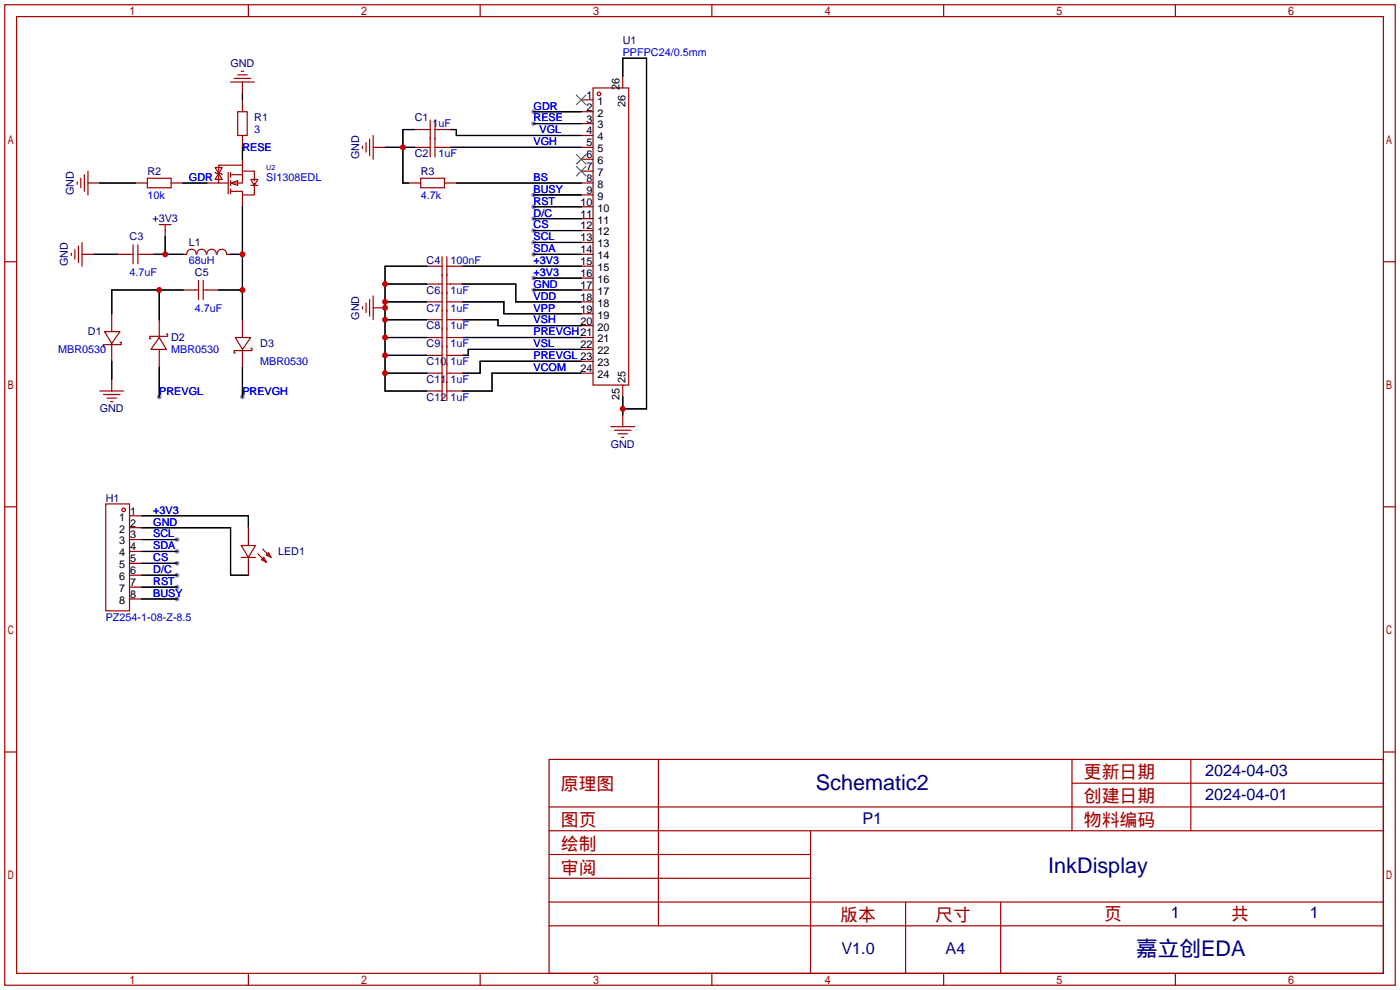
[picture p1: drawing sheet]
<svg xmlns="http://www.w3.org/2000/svg" width="299mm" height="212mm" viewBox="0 0 299 212" stroke-linecap="round" stroke-linejoin="round" font-family="sans-serif">
<g fill="#999">
<circle cx="37.8" cy="115.3" r=".51"/>
<circle cx="37.8" cy="117.9" r=".51"/>
<circle cx="37.8" cy="120.4" r=".51"/>
<circle cx="37.8" cy="122.9" r=".51"/>
<circle cx="37.8" cy="125.5" r=".51"/>
<circle cx="37.8" cy="128" r=".51"/>
<circle cx="34" cy="84.8" r=".51"/>
<circle cx="51.8" cy="84.8" r=".51"/>
<circle cx="114" cy="23.9" r=".51"/>
<circle cx="114" cy="26.4" r=".51"/>
<circle cx="114" cy="41.7" r=".51"/>
<circle cx="114" cy="44.2" r=".51"/>
<circle cx="114" cy="46.7" r=".51"/>
<circle cx="114" cy="49.3" r=".51"/>
<circle cx="114" cy="51.8" r=".51"/>
<circle cx="114" cy="54.4" r=".51"/>
<circle cx="114" cy="59.4" r=".51"/>
<circle cx="114" cy="62" r=".51"/>
</g>
<g fill="none" stroke="#a10000" stroke-width=".25">
<path d="M1 1h297.2v209.6h-297.2zM3.6 3.6h292.1v204.4h-292.1zM49.3 17.5h5.1M50 16.8h3.6M50.8 16h2M51.6 15.2h.5M53.1 1v2.6M102.6 1v2.6M126.7 18.8h7.7v63.5h-7.7zM152.1 1v2.6M201.7 1v2.6M251.2 1v2.6"/>
<path d="M16.5 38.9v.5M17.3 38.1v2M18 37.3v3.6M18.8 36.6v5.1M31.5 38.1h5.1v2h-5.1zM46 36.8l.2 .3h1l.3 .2M46 35.8h1.5l-.8 1.3zM46.7 37.1l.8 1.3h-1.5zM48.8 36.8v4.6M49.3 39.1l1.5-.5v1zM49.3 37.3h2.5M49.3 36.8v1"/>
<path d="M49.3 38.6v1M50.8 23.9h2v5.1h-2zM51.8 35.3h-5.1v3.8h2.1M53.6 38.4h1.5l-.7 1.2zM53.6 39.6h1.5M54.4 38.6v-2h-2.6v2.5h-2.5M54.4 39.1v2.6h-2.6v-.8h-2.5M77.5 31.2v.6M78.2 30.5v2M79 29.7v3.6M79.8 29v5M89.9 38.1h5.1v2h-5.1z"/>
<path d="M91.2 27.7h.7M91.2 31.5h.7M91.9 25.7v7.8M93 25.7v7.8M93 27.7h.7M93 31.5h.7M1 55.9h2.6M15.2 54.1v.5M16 53.3v2.1M16.8 52.6v3.5M17.5 51.8v5.1M27.7 54.4h.7"/>
<path d="M28.4 52.3v4.1M29.5 52.3v4.1M29.5 54.4h.7M34 48h2.6M35.3 48v1.3M39.9 54.3a1.01 1.01 0 0 1 1-1 1.01 1.01 0 0 1 1 1M42.1 54.3a1.01 1.01 0 0 1 1-1 1.01 1.01 0 0 1 1 1M42.4 59.9v4.1M43.4 59.9v4.1M44.2 54.3a1.01 1.01 0 0 1 1-1 1.01 1.01 0 0 1 1 1M46.4 54.3a1.01 1.01 0 0 1 1-1 1.01 1.01 0 0 1 1 1M49.3 40.4v1"/>
<path d="M93.7 56.9h.8M94.5 54.9v30.7M95.5 54.9v30.7M95.5 56.9h.8M295.7 55.9h2.5M22.4 70.9h3.3l-1.8 2.5zM25.7 73.2h.2v.5h-3.8v.5h.3M34 72.1l1.6 2.6h-3.3zM35.6 71.4h.2v.5h-3.8v.5h.3M41.7 62h.7M43.4 62h.8M50.3 72.1h3.3l-1.8 2.6z"/>
<path d="M53.6 74.4h.2v.5h-3.8v.5h.3M77.5 65.5v.5M78.2 64.8v2M79 64v3.6M79.8 63.2v5.1M93.7 60.7h.8M93.7 64.5h.8M93.7 68.3h.8M93.7 72.1h.8M93.7 75.9h.8M93.7 79.8h.8M95.5 60.7h.8"/>
<path d="M95.5 64.5h.8M95.5 68.3h.8M95.5 72.1h.8M95.5 75.9h.8M95.5 79.8h.8M21.3 83.6h5.1M22.1 84.3h3.6M22.9 85.1h2M23.6 85.9h.5M93.7 83.6h.8M95.5 83.6h.8M130.6 91.2h5"/>
<path d="M131.3 91.9h3.6M132.1 92.7h2M132.8 93.5h.5M1 108.3h2.6M22.6 107.7h5.1v22.9h-5.1zM51.6 116.6h3l-1.5 2.5zM51.6 119.1h3M55.1 118.4l1.8 1.7M55.9 119.6l.5-.5 .5 1zM56.1 117.3l1.8 1.8M56.9 118.6l.5-.5 .5 1zM295.7 108.3h2.5"/>
<path d="M1 160.7h2.6M117.3 162.3h178.4v45.7h-178.4zM117.3 177.5h178.4M117.3 172.5h178.4M140.7 162.3v35.6M173.2 177.5v30.5M229.1 162.3v15.2M229.1 167.4h66.6M254.5 162.3v15.2M295.7 160.7h2.5M117.3 182.6h55.9M117.3 197.9h178.4"/>
<path d="M117.3 192.8h178.4M117.3 187.7h55.9M193.5 192.8v15.2M213.9 192.8v15.2M53.1 208v2.6M102.6 208v2.6M152.1 208v2.6M201.7 208v2.6M251.2 208v2.6"/>
<circle cx="128" cy="20.1" r=".38"/>
<circle cx="26.4" cy="109" r=".38"/>
</g>
<g fill="none" stroke="#000" stroke-width=".25">
<path d="M133.1 16.3v-3.9h5.1v75h-5.1M21.3 39.1h7.7M39.1 39.1h5.1M51.8 20.1v1.2M51.8 31.5v2.5M82.3 31.5h6.3M88.6 27.7h-2.5v11.4h1.3M96.3 27.7h1.2v1.3h26.7M96.3 31.5h27.9M97.5 39.1h26.7M114 23.9h10.2M114 26.4h10.2"/>
<path d="M20.1 54.4h5M32.8 54.4h6.3M35.3 50.5v3.9M49.3 54.4h2.5M51.8 44.2v24.1M91.2 56.9h-8.9v26.7h8.9M98.8 56.9h25.4M114 54.4h10.2M114 41.7h10.2M114 44.2h10.2M114 46.7h10.2M114 49.3h10.2"/>
<path d="M114 51.8h10.2M114 59.4h10.2M23.9 77.2v3.8M34 62v6.3M34 78.5v6.3M39.1 62h-15.2v5.1M46.7 62h5.1M51.8 78.5v6.3M82.3 60.7h8.9M82.3 64.5h8.9M82.3 68.3h8.9M82.3 72.1h8.9"/>
<path d="M82.3 75.9h8.9M82.3 79.8h8.9M98.8 60.7h11.4v3.8h14M98.8 64.5h8.9v2.6h16.5M98.8 68.3h7.6v1.3h17.8M98.8 72.1h25.4M114 62h10.2M124.2 74.7h-24.1v1.2h-1.3M124.2 77.2h-21.6v2.6h-3.8M124.2 79.8h-19v3.8h-6.4M133.1 84.8v3.8M30.2 110.2h22.9v2.6"/>
<path d="M30.2 112.8h19.1v10.1h3.8M30.2 115.3h7.6M30.2 117.9h7.6M30.2 122.9h7.6M30.2 120.4h7.6M30.2 125.5h7.6M30.2 128h7.6"/>
</g>
<g fill="none" stroke="#870000" stroke-width=".25">
<path d="M51.8 17.5v2.6M133.1 16.3v2.5M18.8 39.1h2.5M29 39.1h2.5M36.6 39.1h2.5M44.2 39.1h2.5M51.8 21.3v2.6M51.8 29v2.5M51.8 34v2.6M79.8 31.5h2.5M87.4 39.1h2.5M88.6 31.5h2.6"/>
<path d="M88.6 27.7h2.6M93.7 31.5h2.6M93.7 27.7h2.6M95 39.1h2.5M124.2 39.1h2.5M124.2 21.3h2.5M124.2 23.9h2.5M124.2 26.4h2.5M124.2 29h2.5M124.2 31.5h2.5M124.2 34h2.5M124.2 36.6h2.5"/>
<path d="M17.5 54.4h2.6M25.1 54.4h2.6M30.2 54.4h2.6M35.3 49.3v1.2M39.1 54.4h.8M48.5 54.4h.8M51.8 41.7v2.5M91.2 56.9h2.5M96.3 56.9h2.5M124.2 54.4h2.5M124.2 41.7h2.5M124.2 44.2h2.5"/>
<path d="M124.2 46.7h2.5M124.2 49.3h2.5M124.2 51.8h2.5M124.2 56.9h2.5M124.2 59.4h2.5M23.9 67.1v3.8M23.9 73.4v3.8M34 68.3v3.8M34 74.7v3.8M39.1 62h2.6M44.2 62h2.5M51.8 68.3v3.8"/>
<path d="M51.8 74.7v3.8M79.8 65.8h2.5M91.2 64.5h2.5M91.2 72.1h2.5M91.2 79.8h2.5M91.2 60.7h2.5M91.2 68.3h2.5M91.2 75.9h2.5M96.3 64.5h2.5M96.3 72.1h2.5M96.3 79.8h2.5M96.3 60.7h2.5"/>
<path d="M96.3 68.3h2.5M96.3 75.9h2.5M124.2 62h2.5M124.2 64.5h2.5M124.2 67.1h2.5M124.2 69.6h2.5M124.2 72.1h2.5M124.2 74.7h2.5M124.2 77.2h2.5M124.2 79.8h2.5M23.9 81v2.6M91.2 83.6h2.5"/>
<path d="M96.3 83.6h2.5M133.1 82.3v2.5M133.1 88.6v2.6M27.7 110.2h2.5M27.7 112.8h2.5M27.7 115.3h2.5M27.7 117.9h2.5M53.1 112.8v3.8M53.1 119.1v3.8M27.7 120.4h2.5M27.7 122.9h2.5M27.7 125.5h2.5"/>
<path d="M27.7 128h2.5"/>
</g>
<path d="M123.2 20.3l2 2.1M123.2 33l2 2.1M123.2 35.6l2 2M125.2 20.3l-2 2.1M125.2 33l-2 2.1M125.2 35.6l-2 2" fill="none" stroke="#3c3" stroke-width=".25"/>
<g fill="#c00">
<circle cx="35.3" cy="54.4" r=".63"/>
<circle cx="133.1" cy="87.4" r=".63"/>
<circle cx="86.1" cy="31.5" r=".63"/>
<circle cx="82.3" cy="60.7" r=".63"/>
<circle cx="82.3" cy="64.5" r=".63"/>
<circle cx="82.3" cy="65.8" r=".63"/>
<circle cx="82.3" cy="68.3" r=".63"/>
<circle cx="82.3" cy="72.1" r=".63"/>
<circle cx="82.3" cy="75.9" r=".63"/>
<circle cx="82.3" cy="79.8" r=".63"/>
<circle cx="51.8" cy="62" r=".63"/>
<circle cx="51.8" cy="54.4" r=".63"/>
<circle cx="34" cy="62" r=".63"/>
</g>
<g font-size="4.6" fill="#000080">
<text x="174.4" y="168.8">Schematic2</text>
<text x="224" y="186.6">InkDisplay</text>
<text x="242.8" y="204.3">嘉立创EDA</text>
</g>
<g font-size="3.8" fill="#a00000">
<text x="231.6" y="166.4">更新日期</text>
<text x="119.9" y="168.9">原理图</text>
<text x="231.6" y="171.5">创建日期</text>
<text x="119.9" y="176.5">图页</text>
<text x="231.6" y="176.5">物料编码</text>
<text x="119.9" y="181.6">绘制</text>
<text x="119.9" y="186.7">审阅</text>
<text x="179.6" y="196.9">版本</text>
<text x="199.9" y="196.9">尺寸</text>
<text x="236" y="196.6">页</text>
<text x="263.1" y="196.6">共</text>
</g>
<g font-size="3.5" fill="#000080">
<text x="257.6" y="165.9">2024-04-03</text>
<text x="257.6" y="171">2024-04-01</text>
<text x="184.3" y="176">P1</text>
<text x="250.2" y="196.1">1</text>
<text x="280" y="196.1">1</text>
<text x="179.8" y="204">V1.0</text>
<text x="202.1" y="204">A4</text>
</g>
<g font-size="2.3" fill="#000080">
<text x="133.1" y="9.4">U1</text>
<text x="49.3" y="14.4">GND</text>
<text x="54.4" y="26">R1</text>
<text x="88.6" y="26">C1</text>
<text x="76.8" y="34.1" transform="rotate(-90 76.8 34.1)">GND</text>
<text x="88.6" y="33.6">C2</text>
<text x="15.8" y="41.7" transform="rotate(-90 15.8 41.7)">GND</text>
<text x="31.5" y="37.4">R2</text>
<text x="89.9" y="37.4">R3</text>
<text x="32.6" y="47.4">+3V3</text>
<text x="27.7" y="51.4">C3</text>
<text x="40.4" y="52.6">L1</text>
<text x="14.5" y="56.9" transform="rotate(-90 14.5 56.9)">GND</text>
<text x="41.7" y="59">C5</text>
<text x="91.2" y="56.4">C4</text>
<text x="91.2" y="62.8">C6</text>
<text x="18.8" y="71.7">D1</text>
<text x="76.8" y="68.4" transform="rotate(-90 76.8 68.4)">GND</text>
<text x="91.2" y="66.6">C7</text>
<text x="91.2" y="70.4">C8</text>
<text x="36.6" y="72.9">D2</text>
<text x="55.6" y="74.2">D3</text>
<text x="91.2" y="74.2">C9</text>
<text x="91.2" y="78">C10</text>
<text x="91.2" y="81.8">C11</text>
<text x="21.3" y="88.1">GND</text>
<text x="91.2" y="85.6">C12</text>
<text x="130.5" y="95.7">GND</text>
<text x="22.6" y="107.2">H1</text>
<text x="59.4" y="118.7">LED1</text>
</g>
<g font-size="2.3" fill="#00f">
<text x="133.1" y="12">PPFPC24/0.5mm</text>
<text x="114" y="23.4">GDR</text>
<text x="54.4" y="28.5">3</text>
<text x="92.5" y="27.2">1uF</text>
<text x="114" y="26">RESE</text>
<text x="115.3" y="28.5">VGL</text>
<text x="51.8" y="32.3">RESE</text>
<text x="93.7" y="33.6">1uF</text>
<text x="114" y="31">VGH</text>
<text x="40.4" y="38.7">GDR</text>
<text x="56.9" y="38.7">SI1308EDL</text>
<text x="114" y="38.7">BS</text>
<text x="114" y="41.2">BUSY</text>
<text x="31.5" y="42.5">10k</text>
<text x="89.9" y="42.5">4.7k</text>
<text x="114" y="43.7">RST</text>
<text x="114" y="46.3">D/C</text>
<text x="114" y="48.8">CS</text>
<text x="114" y="51.4">SCL</text>
<text x="114" y="53.9">SDA</text>
<text x="27.7" y="59">4.7uF</text>
<text x="40.4" y="56.4">68uH</text>
<text x="96.3" y="56.4">100nF</text>
<text x="114" y="56.4">+3V3</text>
<text x="114" y="59">+3V3</text>
<text x="96.3" y="62.8">1uF</text>
<text x="114" y="61.5">GND</text>
<text x="114" y="64.1">VDD</text>
<text x="41.7" y="66.6">4.7uF</text>
<text x="96.3" y="66.6">1uF</text>
<text x="96.3" y="70.4">1uF</text>
<text x="114" y="66.6">VPP</text>
<text x="114" y="69.1">VSH</text>
<text x="114" y="71.7">PREVGH21</text>
<text x="12.4" y="75.5">MBR0530</text>
<text x="36.6" y="75.5">MBR0530</text>
<text x="96.3" y="74.2">1uF</text>
<text x="114" y="74.2">VSL</text>
<text x="114" y="76.8">PREVGL 23</text>
<text x="55.6" y="78">MBR0530</text>
<text x="96.3" y="78">1uF</text>
<text x="96.3" y="81.8">1uF</text>
<text x="114" y="79.3">VCOM</text>
<text x="34" y="84.4">PREVGL</text>
<text x="51.8" y="84.4">PREVGH</text>
<text x="96.3" y="85.6">1uF</text>
<text x="32.8" y="109.8">+3V3</text>
<text x="32.8" y="112.3">GND</text>
<text x="32.8" y="114.9">SCL</text>
<text x="32.8" y="117.4">SDA</text>
<text x="32.8" y="119.9">CS</text>
<text x="32.8" y="122.5">D/C</text>
<text x="32.8" y="125">RST</text>
<text x="32.8" y="127.6">BUSY</text>
<text x="22.6" y="132.6">PZ254-1-08-Z-8.5</text>
</g>
<g font-size="2.3">
<text x="125.3" y="21.1">1</text>
<text x="125.3" y="23.6">2</text>
<text x="127.7" y="22.4">1</text>
<text x="132.4" y="19.2" transform="rotate(-90 132.4 19.2)">26</text>
<text x="133.6" y="22.8" transform="rotate(-90 133.6 22.8)">26</text>
<text x="125.3" y="26.2">3</text>
<text x="125.3" y="28.7">4</text>
<text x="127.7" y="24.9">2</text>
<text x="127.7" y="27.5">3</text>
<text x="127.7" y="30">4</text>
<text x="125.3" y="31.3">5</text>
<text x="125.3" y="33.8">6</text>
<text x="127.7" y="32.5">5</text>
<text x="127.7" y="35.1">6</text>
<text x="125.3" y="36.3">7</text>
<text x="125.3" y="38.9">8</text>
<text x="125.3" y="41.4">9</text>
<text x="127.7" y="37.6">7</text>
<text x="127.7" y="40.2">8</text>
<text x="124.1" y="44">10</text>
<text x="124.1" y="46.5">11</text>
<text x="127.7" y="42.7">9</text>
<text x="127.7" y="45.2">10</text>
<text x="127.7" y="47.8">11</text>
<text x="124.1" y="49">12</text>
<text x="124.1" y="51.6">13</text>
<text x="127.7" y="50.3">12</text>
<text x="127.7" y="52.9">13</text>
<text x="124.1" y="54.1">14</text>
<text x="124.1" y="56.7">15</text>
<text x="124.1" y="59.2">16</text>
<text x="127.7" y="55.4">14</text>
<text x="127.7" y="57.9">15</text>
<text x="124.1" y="61.7">17</text>
<text x="124.1" y="64.3">18</text>
<text x="127.7" y="60.5">16</text>
<text x="127.7" y="63">17</text>
<text x="127.7" y="65.6">18</text>
<text x="124.1" y="66.8">19</text>
<text x="124.1" y="69.4">20</text>
<text x="127.7" y="68.1">19</text>
<text x="127.7" y="70.6">20</text>
<text x="124.1" y="74.4">22</text>
<text x="127.7" y="73.2">21</text>
<text x="127.7" y="75.7">22</text>
<text x="124.1" y="79.5">24</text>
<text x="127.7" y="78.3">23</text>
<text x="127.7" y="80.8">24</text>
<text x="133.6" y="81.8" transform="rotate(-90 133.6 81.8)">25</text>
<text x="132.4" y="85.5" transform="rotate(-90 132.4 85.5)">25</text>
<text x="25.5" y="111.3">1</text>
<text x="25.5" y="113.8">2</text>
<text x="27.8" y="110">1</text>
<text x="27.8" y="112.5">2</text>
<text x="25.5" y="116.4">3</text>
<text x="25.5" y="118.9">4</text>
<text x="27.8" y="115.1">3</text>
<text x="27.8" y="117.6">4</text>
<text x="25.5" y="121.4">5</text>
<text x="25.5" y="124">6</text>
<text x="27.8" y="120.2">5</text>
<text x="27.8" y="122.7">6</text>
<text x="27.8" y="125.2">7</text>
<text x="25.5" y="126.5">7</text>
<text x="25.5" y="129.1">8</text>
<text x="27.8" y="127.8">8</text>
</g>
<text font-size="1.6" fill="#000080" x="56.9" y="36.3">U2</text>
</svg>
